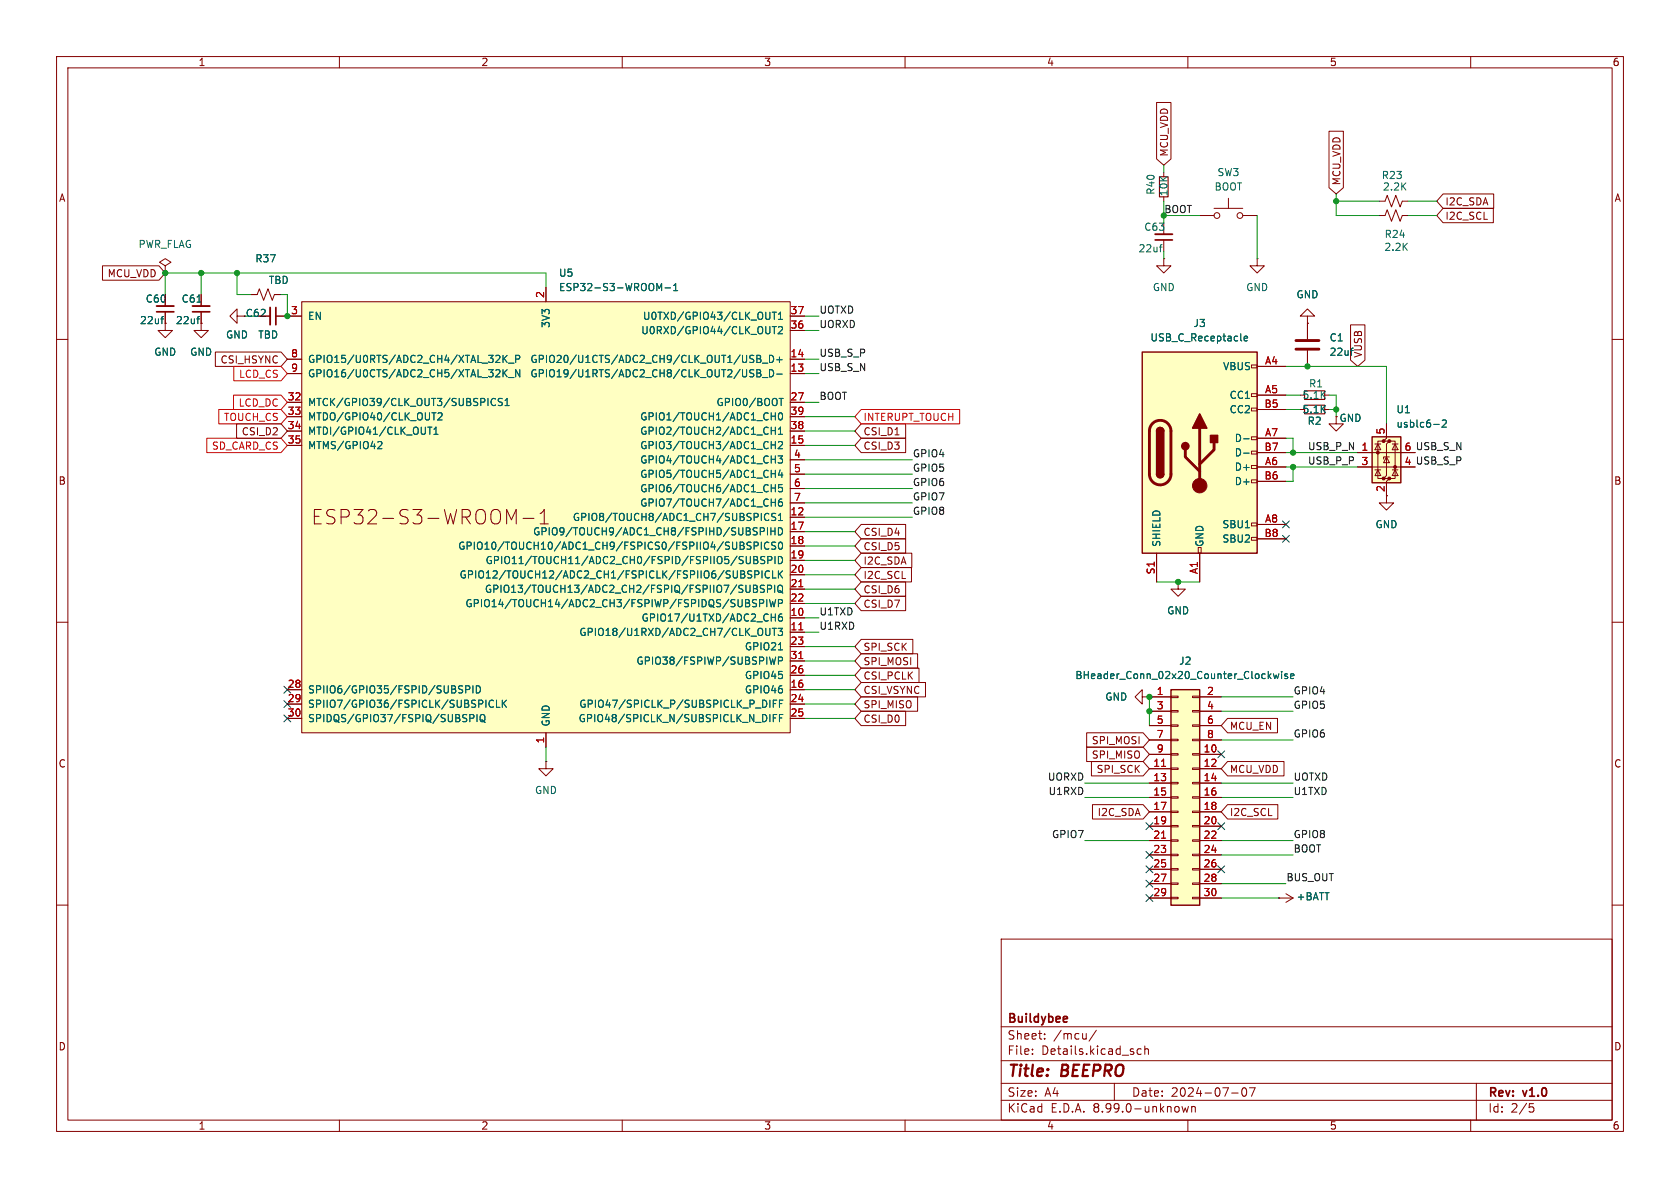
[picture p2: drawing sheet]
<svg xmlns="http://www.w3.org/2000/svg" width="297mm" height="210mm" viewBox="0 0 297 210" stroke-linecap="round" stroke-linejoin="round" font-family="sans-serif">
<g fill="none" stroke="#840000" stroke-width=".18">
<path d="M10 10h277v190h-277zM12 12h273v186h-273zM60 10v2M110 10v2M160 10v2M210 10v2M260 10v2M212.1 38.1h2.5M214.6 36.8h5.1M217.2 35.1v1.7M219.7 38.1h2.5M10 60h2"/>
<path d="M29.2 55.1v2.1M222.2 45.7v1.3h1.3l-1.3 1.3-1.2-1.3h1.2M222.2 45.7h.1M231.1 55.9h1.3l-1.3-1.3-1.2 1.3h1.2v1.3M231.1 57.2h.1M285 60h2M10 110h2M285 110h2M201.9 123.2v-1.3l-1.2 1.3 1.2 1.3v-1.3h1.3M203.2 123.2h.1M10 160h2M285 160h2"/>
<path d="M177 166h108v32h-108zM60 198v2M110 198v2M160 198v2M177 194.5h108M177 191.5h108M177 187.5h108M177 181.5h108M182.5 186.3v.1M182.5 185.5v.1M184.7 183.6v.1M184.7 182.8v.1"/>
<path d="M193.8 182.1l-1.3 2M197 191.5v3M201.7 185.5l-.4-.1-.3 .3v.4l.2 .2h.5M202.4 185.5l.2-.1 .4 .1v.9M202.4 184.9v1.5M209 195.6l.2 1 .3-.7 .3 .7 .3-1M210 198v2M210.7 195.6v1M210.7 195.7l.2-.1 .3 .1 .1 .9M217.7 193.2h1.2M219.7 192.4l.2-.1a.81 .81 0 0 1 .6 .6 .81 .81 0 0 1-.3 .8l-.2 .1a.81 .81 0 0 1-.3-1.4zM220.9 192.3h1l-.7 1.5"/>
<path d="M260 198v2M261 191.5v6.5M270.4 195.1h.7M270.5 195.7h.4l.3 .3-.2 .5-.5 .1"/>
<circle cx="215.1" cy="38.1" r=".51"/>
<circle cx="219.2" cy="38.1" r=".51"/>
</g>
<path d="M27.7 55.1h3M188.6 179.8l.1 .2-.7 .2" fill="none" stroke="#840000" stroke-width=".3"/>
<path d="M27.7 54.1h3" fill="none" stroke="#840000" stroke-width=".33"/>
<path d="M28.4 56.4h.5M28.9 56h-.2" fill="none" stroke="#006464" stroke-width=".18"/>
<path d="M207 121.9h5.1v38.1h-5.1z" fill="#ffffc2"/>
<path d="M207 121.9h5.1v38.1h-5.1z" fill="none" stroke="#840000" stroke-width=".25"/>
<g fill="none" stroke="#840000" stroke-width=".18">
<path d="M205.7 30.5v.7M205.7 34.8v.8M243.8 35.6h1.1l.3-1.1 .8 2.1 .8-2.1 .7 2.1 .4-1h1M29.2 57.2v1.2h1.3l-1.3 1.3-1.3-1.3h1.3M29.2 57.2h.1M231.1 57.2v2.7M231.1 62v2.8M234.2 69.9h.7M234.2 72.4h.7M236.2 73.7v1.2h1.3l-1.3 1.3-1.3-1.3h1.3M245.1 87.6v1.3h1.3l-1.3 1.3-1.3-1.3h1.3M203.2 123.2h3.8"/>
<path d="M203.2 133.4h3.8M203.2 135.9h3.8M203.2 138.4h3.8M203.2 125.7h3.8M203.2 128.3h3.8M203.2 130.8h3.8M207 123.1h1.3v.2h-1.3zM207 125.6h1.3v.3h-1.3zM207 128.1h1.3v.3h-1.3zM207 130.7h1.3v.2h-1.3zM207 133.2h1.3v.3h-1.3zM207 135.8h1.3v.2h-1.3z"/>
<path d="M207 138.3h1.3v.3h-1.3zM210.8 123.1h1.3v.2h-1.3zM210.8 125.6h1.3v.3h-1.3zM210.8 128.1h1.3v.3h-1.3zM210.8 130.7h1.3v.2h-1.3zM210.8 133.2h1.3v.3h-1.3zM210.8 135.8h1.3v.2h-1.3zM210.8 138.3h1.3v.3h-1.3zM212.1 123.2h3.8M212.1 133.4h3.8M212.1 135.9h3.8M212.1 138.4h3.8"/>
<path d="M212.1 125.7h3.8M212.1 128.3h3.8M212.1 130.8h3.8M203.2 141h3.8M203.2 143.5h3.8M203.2 146.1h3.8M203.2 148.6h3.8M203.2 151.1h3.8M203.2 153.7h3.8M203.2 156.2h3.8M203.2 158.8h3.8M207 140.8h1.3v.3h-1.3z"/>
<path d="M207 143.4h1.3v.2h-1.3zM207 145.9h1.3v.3h-1.3zM207 148.5h1.3v.2h-1.3zM207 151h1.3v.3h-1.3zM207 153.5h1.3v.3h-1.3zM207 156.1h1.3v.2h-1.3zM207 158.6h1.3v.3h-1.3zM210.8 140.8h1.3v.3h-1.3zM210.8 143.4h1.3v.2h-1.3zM210.8 145.9h1.3v.3h-1.3zM210.8 148.5h1.3v.2h-1.3zM210.8 151h1.3v.3h-1.3z"/>
<path d="M210.8 153.5h1.3v.3h-1.3zM210.8 156.1h1.3v.2h-1.3zM210.8 158.6h1.3v.3h-1.3zM212.1 141h3.8M212.1 143.5h3.8M212.1 146.1h3.8M212.1 148.6h3.8M212.1 151.1h3.8M212.1 153.7h3.8M212.1 156.2h3.8M212.1 158.8h3.8M226.1 158.8h.1"/>
<path d="M226.1 158.8h2.5M227.3 158l1.3 .8M228.6 158.8l-1.3 .7"/>
</g>
<path d="M205.3 135.5h.8M205.3 148.2h.8" fill="none" stroke="#a90000" stroke-width=".18"/>
<path d="M238.8 62h.4M239.1 61.5l-.1 .1M225.1 119.1l.3 .9 .2-.6 .2 .6 .3-.9M226.6 118.7v.1M226.6 119.1v.9M227.6 119.2l-.3-.1-.2 .2 .1 .2 .4 .1v.3h-.5M228.1 119.5l.7-.1-.1-.2-.4-.1-.2 .2 .1 .6h.5" fill="none" stroke="#006464" stroke-width=".18"/>
<path d="M205 31.2h1.5v3.6h-1.5zM230.6 69.1h3.6v1.5h-3.6zM230.6 71.6h3.6v1.6h-3.6z" fill="none" stroke="#840000" stroke-width=".2"/>
<path d="M229.1 60.2h4.1M229.1 61.7h4.1" fill="none" stroke="#840000" stroke-width=".51"/>
<path d="M242.6 77.2h5v8.1h-5z" fill="#ffffc2"/>
<g fill="#840000" stroke="#840000" stroke-width=".18">
<circle cx="243.6" cy="80" r=".25"/>
<circle cx="244.6" cy="78" r=".25"/>
<circle cx="244.6" cy="84.6" r=".25"/>
<circle cx="245.6" cy="78" r=".25"/>
<circle cx="245.6" cy="84.6" r=".25"/>
<circle cx="246.6" cy="82.5" r=".25"/>
</g>
<g fill="none" stroke="#840000" stroke-width=".18">
<path d="M35.6 57.2v1.2h1.2l-1.2 1.3-1.3-1.3h1.3M35.6 57.2h.1M35.6 52.1v2M35.6 55.1v2.1M41.9 55.9v-1.3l-1.3 1.3 1.3 1.3v-1.3h1.3M243.1 78.5h1M243.6 78.5l.5 1h-1zM244.6 78h-1v6.6h1M245.1 74.9v2.6l-.5 .5h1l-.5 .5v5.6l-.5 .5h1l-.5 .5v2.5M245.6 78h1v6.6h-1M246.1 78.5h1M246.6 78.5l.5 1h-1z"/>
<path d="M240 80h10.2M240 82.6h7.6M243.1 83.1h1M243.6 83.1l.5 1h-1zM245.1 80.8l.5 1h-1zM245.6 80.8h-1v.4M246.1 83.1h1M246.6 83.1l.5 1h-1z"/>
</g>
<path d="M242.6 77.2h5v8.1h-5z" fill="none" stroke="#840000" stroke-width=".25"/>
<path d="M34.8 56.4h.5M34.8 53.4h.8M35.3 56h-.3M253.5 75h.9M255 74.4l.5-.2 .2 .4-.8 .9h.8" fill="none" stroke="#006464" stroke-width=".18"/>
<path d="M34 55.1h3.1" fill="none" stroke="#840000" stroke-width=".3"/>
<path d="M34 54.1h3.1" fill="none" stroke="#840000" stroke-width=".33"/>
<path d="M201.9 62.2h20.3v35.6h-20.3z" fill="#ffffc2"/>
<g fill="none" stroke="#840000" stroke-width=".18">
<path d="M29.2 47l1-.6-1-.7-1 .7 1 .6v1.3M29.2 48.3h.1M221.2 64.5h1v.5h-1zM221.2 69.6h1v.5h-1zM221.2 72.1h1v.5h-1zM221.2 77.2h1v.5h-1zM221.2 79.8h1v.5h-1zM222.2 64.8h5.1M222.2 69.9h5.1M222.2 77.5h5.1M222.2 72.4h5.1M204.5 97.8v5.1"/>
<path d="M211.8 96.8h.5v1h-.5zM212.1 97.8v5.1M221.2 82.3h1v.5h-1zM221.2 84.8h1v.5h-1zM221.2 92.5h1v.5h-1zM221.2 95h1v.5h-1zM222.2 82.6h5.1M222.2 92.7h5.1M222.2 85.1h5.1M222.2 80h5.1M222.2 95.3h5.1"/>
</g>
<path d="M201.9 62.2h20.3v35.6h-20.3zM204.5 76.2a.64 .64 0 0 1 .6-.6 .64 .64 0 0 1 .6 .6M204.5 83.8a.64 .64 0 0 0 .6 .7 .64 .64 0 0 0 .6-.7" fill="none" stroke="#840000" stroke-width=".25"/>
<path d="M203.8 74.9a1.9 1.9 0 0 1 2-.5 1.9 1.9 0 0 1 1.2 1.8v7.6a1.91 1.91 0 0 1-1.9 1.9 1.91 1.91 0 0 1-1.9-1.9v-7.7l.2-.7zM209.5 79.5v1.3l2.6 2.5M212.1 75.7v10.2M214.6 78.2v1.3l-2.5 2.5" fill="none" stroke="#840000" stroke-width=".51"/>
<g fill="#840000" stroke="#840000" stroke-width=".25">
<path d="M204.5 76.2h1.2v7.6h-1.2z"/>
<path d="M204.7 75.8a.64 .64 0 0 1 .6-.2 .64 .64 0 0 1 .4 .6h-1.2z"/>
<path d="M204.5 83.8h1.2a.64 .64 0 0 1-.6 .7 .64 .64 0 0 1-.6-.7z"/>
<path d="M212.1 73.2l1.3 2.5h-2.6z"/>
<path d="M214 77h1.3v1.2h-1.3z"/>
<circle cx="209.5" cy="78.9" r=".63"/>
</g>
<circle cx="212.1" cy="85.9" r="1.27" fill="#840000" stroke="#840000" stroke-width=".18"/>
<path d="M220 59.8l.6-.1-.1-.2-.4-.1-.1 .2v.6h.5M219.9 77.6h.9M219.9 80.1h.9" fill="none" stroke="#006464" stroke-width=".18"/>
<path d="M53.3 53.3h86.4v76.2h-86.4z" fill="#ffffc2"/>
<g fill="none" stroke="#840000" stroke-width=".18">
<path d="M204.5 18.1h2.5v10l-1.3 1.1-1.2-1.1zM234.9 23.2h2.6v10l-1.3 1.1-1.3-1.1zM243.8 38.1h1.1l.3-1 .8 2 .8-2 .7 2 .4-1h1M255.1 36.8h8.9v2.6h-8.9l-1.1-1.3zM255.1 34.3h9v2.5h-9l-1.1-1.2zM18.1 47h10l1.1 1.3-1.1 1.2h-10zM29.2 57.2h.1M29.2 55.1v2.1M35.6 57.2h.1M35.6 52.1v2M35.6 55.1v2.1M44.4 52.1h1.1l.3-1 .8 2 .8-2 .7 2 .4-1h1"/>
<path d="M45.7 55.9h2.1M48.8 55.9h4.5M53.3 53.3h86.4v76.2h-86.4zM96.5 50.8v2.5M139.7 55.9h2.5M139.7 58.4h2.5M205.7 45.7v1.3h1.3l-1.3 1.3-1.2-1.3h1.2M205.7 45.7h.1M205.7 42.4v2.1M231.1 57.2h.1M231.1 57.2v2.7M238.8 57.4h2.5v6.3l-1.3 1.1-1.2-1.1z"/>
<path d="M38.1 62.2h11.6l1.1 1.3-1.1 1.3h-11.6zM41.8 74.9h7.9l1.1 1.3-1.1 1.3h-7.9zM50.8 66h2.5M50.8 63.5h2.5M50.8 78.7h2.5M50.8 71.1h2.5M50.8 73.7h2.5M50.8 76.2h2.5M139.7 66h2.5M139.7 63.5h2.5M139.7 78.7h2.5M139.7 71.1h2.5"/>
<path d="M139.7 73.7h2.5M139.7 76.2h2.5M152.2 74.9h7.9v2.6h-7.9l-1.1-1.3zM152.2 77.5h7.9v2.5h-7.9l-1.1-1.3zM222.2 72.4h5.1M222.2 64.8h5.1M222.2 69.9h5.1M222.2 77.5h5.1M231.1 62v2.8M234.2 72.4h.7M245.1 74.9v2.6M90.4 91.9l.9-1.8v2.5"/>
<path d="M92.5 91.6h1.9M95.5 92.6h1.4M95.5 90.8l.7-.7v2.5M139.7 91.4h2.5M139.7 94h2.5M139.7 96.5h2.5M139.7 99.1h2.5M139.7 81.3h2.5M139.7 83.8h2.5M139.7 86.4h2.5M139.7 88.9h2.5M152.2 95.2h7.9v2.6h-7.9l-1.1-1.3z"/>
<path d="M152.2 92.7h7.9v2.6h-7.9l-1.1-1.3zM152.2 97.8h9v2.5h-9l-1.1-1.2zM204.5 97.8v5.1M212.1 97.8v5.1M222.2 80h5.1M222.2 82.6h5.1M222.2 92.7h5.1M222.2 85.1h5.1M222.2 95.3h5.1M240 80h2.6M240 82.6h2.6M245.1 85.1v2.5"/>
<path d="M247.6 80h2.6M139.7 109.2h2.5M139.7 111.8h2.5M139.7 101.6h2.5M139.7 104.1h2.5M139.7 106.7h2.5M139.7 114.3h2.5M139.7 119.4h2.5M139.7 116.8h2.5M152.2 115.6h10v2.5h-10l-1.1-1.3zM152.2 100.3h8.9v2.6h-8.9l-1.1-1.3zM152.2 102.9h7.9v2.5h-7.9l-1.1-1.3z"/>
<path d="M152.2 113h9.2v2.6h-9.2l-1.1-1.3zM152.2 118.1h10.3v2.6h-10.3l-1.1-1.3zM152.2 105.4h7.9v2.6h-7.9l-1.1-1.3zM208.3 102.9v1.2h1.2l-1.2 1.3-1.3-1.3h1.3M208.3 102.9h.1M50.8 121.9h2.5M50.8 124.5h2.5M50.8 127h2.5M96.5 134.6v1.3h1.3l-1.3 1.3-1.3-1.3h1.3M96.5 134.6h.1M96.5 129.5v2.6M139.7 121.9h2.5"/>
<path d="M139.7 124.5h2.5M139.7 127h2.5M152.2 120.6h11.4v2.6h-11.4l-1.1-1.3zM152.2 123.2h10v2.5h-10l-1.1-1.2zM152.2 125.7h7.9v2.6h-7.9l-1.1-1.3zM192.1 129.5h10l1.1 1.3-1.1 1.3h-10zM192.1 132.1h10l1.1 1.3-1.1 1.2h-10zM193 134.6h9.1l1.1 1.3-1.1 1.3h-9.1zM203.2 123.2h.1M203.2 123.2h3.8M203.2 133.4h3.8M203.2 135.9h3.8"/>
<path d="M203.2 138.4h3.8M203.2 125.7h3.8M203.2 128.3h3.8M203.2 130.8h3.8M212.1 123.2h3.8M212.1 133.4h3.8M212.1 135.9h3.8M212.1 138.4h3.8M212.1 125.7h3.8M212.1 128.3h3.8M212.1 130.8h3.8M217 127h8.8v2.5h-8.8l-1.1-1.2z"/>
<path d="M217 134.6h10v2.6h-10l-1.1-1.3zM193.1 142.2h9l1.1 1.3-1.1 1.3h-9zM203.2 141h3.8M203.2 143.5h3.8M203.2 146.1h3.8M203.2 148.6h3.8M203.2 151.1h3.8M203.2 153.7h3.8M203.2 156.2h3.8M203.2 158.8h3.8M212.1 141h3.8M212.1 143.5h3.8"/>
<path d="M212.1 146.1h3.8M212.1 148.6h3.8M212.1 151.1h3.8M212.1 153.7h3.8M212.1 156.2h3.8M212.1 158.8h3.8M217 142.2h8.9v2.6h-8.9l-1.1-1.3zM226.1 158.8h.1"/>
</g>
<g fill="none" stroke="#006464" stroke-width=".18">
<path d="M28.4 56.4h.5M28.9 56h-.2M34.8 56.4h.5M34.8 53.4h.8M35.3 56h-.3M116.5 51l.5-.9v1.3M117.6 50.9h.9M119.1 51.4h.7M119.1 50.5l.3-.4v1.3M136.5 57.7h.8M136.5 55.2h.8M136.9 55.2v1.3"/>
<path d="M136.9 57.7v1.3M137.6 57.9l.5-.2 .2 .4-.7 .9h.7M137.6 55.6l.4-.4v1.3M137.6 56.5h.7M205 43.7h.5M205.5 43.3h-.3M220 59.8l.6-.1-.1-.2-.4-.1-.1 .2v.6h.5M67 78l.4 .1 .1 .3-.8 .9h.8M75.6 75.5h.7M76 75.5v1.3M76.3 73h.8M76.7 73v1.2"/>
<path d="M76.7 76.8h.7M76.7 75.9l.4-.4v1.3M77.4 73.1l.5-.1 .3 .3-.8 .9h.8M87.6 70.6a.6 .6 0 0 0-.8 .4 .6 .6 0 0 0 .6 .7l.2-.1M88.8 70.5l-.5-.1-.2 .2v.3l.6 .3 .1 .3-.2 .2-.5-.1M88.9 62.8v1.3M88.9 65.3v1.3M89.1 63.4l.6 .7M89.1 65.9l.6 .7M89.3 71.7h.7M89.3 70.8l.4-.4v1.3M89.7 62.8l-.8 .7"/>
<path d="M89.7 65.3l-.8 .8M89.9 66.7h1M89.9 64.2h1M91.2 63.5l.6-.1 .1-.2-.1-.3-.6-.1v1.3M91.9 65.3v1.3l-.7-1.3v1.3M133.1 65.3l.2 .1M133.2 66.1v.4M133.8 62.8h.4l.3 .3-.3 .3 .3 .1v.3l-.2 .3h-.5zM133.8 65.3h.4l.3 .3-.3 .4 .3 .1v.3l-.2 .2h-.5zM133.8 66h.4M133.8 63.4h.4M134.8 66.7h.9"/>
<path d="M134.8 64.2h.9M136 65.3a.64 .64 0 0 1 .8 .7 .64 .64 0 0 1-.8 .6zM136 62.8a.64 .64 0 0 1 .8 .6 .64 .64 0 0 1-.8 .7zM136.3 75.5v1.3M136.3 78.7h.8M136.3 76.1h.8M136.3 73.6h.8M137.1 73v1.2M137.1 75.5v1.3M137.1 78v1.3M137.3 66.1h1M137.3 63.6h1"/>
<path d="M137.6 78.2l.5-.2 .2 .4-.7 .9h.7M137.6 75.9l.4-.4v1.3M137.6 76.8h.7M137.7 73.1l.2-.1a.68 .68 0 0 1 .5 .6 .68 .68 0 0 1-.5 .6l-.2-.1-.1-.3zM137.7 70.4h.8M137.8 63.1v1M138.1 70.4v1.3M219.9 77.6h.9M238.8 62h.4M239.1 61.5l-.1 .1M253.5 75h.9M255 74.4l.5-.2 .2 .4-.8 .9h.8"/>
<path d="M132.7 98.4v1l-.2 .2h-.3M132.8 95.9l-.5-.1-.2 .2v.3l.6 .3 .1 .3-.3 .2-.4-.1M133.3 98.4h.4l.2 .2-.2 .4 .2 .1 .1 .3-.3 .2h-.4zM133.3 99h.4M133.3 96.5l.6-.1 .1-.1v-.3l-.7-.2v1.3M134.4 94l.6-.1 .1-.2v-.3l-.7-.1v1.3M134.6 95.8v1.3M135.2 98.4h-.5l-.2 .2 .1 .3 .5 .3v.3l-.1 .1h-.5M135.7 93.3v1.3M135.7 99h.6l.2-.2-.1-.3-.7-.1v1.2M135.9 90.9a.6 .6 0 0 0-.8 .4 .6 .6 0 0 0 .6 .7l.2-.1M135.9 96a.6 .6 0 0 0-.8 .4 .6 .6 0 0 0 .6 .7l.2-.1"/>
<path d="M136.3 93.3v1.3M136.3 93.9h.7M136.3 81.2h.8M136.3 83.7h.8M136.3 86.3h.8M136.3 88.8h.8M137 93.3v1.3M137 98.4v1.2M137.1 80.6v1.3M137.1 83.1v1.3M137.1 85.7v1.2M137.1 88.2v1.3"/>
<path d="M137.1 90.8l-.5-.1-.2 .3 .1 .3 .6 .2v.4l-.2 .1h-.5M137.1 95.9l-.5-.1-.2 .3 .1 .3 .6 .2v.4l-.2 .1-.5-.1M137.6 80.6h.7l-.4 .5 .4 .1v.5l-.2 .2-.5-.2M137.6 93.3a.64 .64 0 0 1 .7 .6 .64 .64 0 0 1-.7 .7zM137.6 98.4a.64 .64 0 0 1 .7 .6 .64 .64 0 0 1-.7 .6zM137.6 92h.7M137.6 91.1l.4-.4v1.3M137.7 96l.2-.2a.68 .68 0 0 1 .5 .7 .68 .68 0 0 1-.5 .6l-.2-.1-.1-.4zM137.9 83.1l-.3 .9h.8M138.2 88.2l-.3 .1a.86 .86 0 0 0 0 1.2l.4-.1v-.5l-.2-.2-.4 .1-.1 .1M138.2 83.6v.8M138.3 85.7h-.6l-.1 .6 .2-.1h.4l.1 .2v.4l-.2 .1-.5-.1"/>
<path d="M219.9 80.1h.9M132.2 101.3l.7 .5-.2 .4-.5-.1M132.6 103.4v1.1l-.2 .2M132.9 101l-.5-.1-.2 .3M133.2 103.4h.4l.3 .3-.3 .4 .3 .1v.3l-.2 .2h-.5zM133.2 104.1h.4M133.4 101.6l.6-.1 .2-.2-.1-.3-.7-.1v1.3M133.7 106.1l-.4-.1-.2 .1v.4l.5 .2 .1 .3-.2 .3-.5-.1M134.3 106.7l.6-.1 .1-.2v-.3l-.7-.1v1.3M134.7 100.9v1.3M135.1 103.5l-.4-.1-.3 .3 .1 .3 .6 .2v.4l-.2 .1h-.5M135.4 111.1v1l.2 .2h.4l.1-.2v-1"/>
<path d="M135.6 106v1.3M135.7 104.1h.6l.1-.2-.1-.3-.6-.2v1.3M136 101a.6 .6 0 0 0-.8 .5 .6 .6 0 0 0 .6 .7l.2-.1M136 106l.3 1.3 .3-.9 .2 .9 .3-1.3M136.3 108.5v1.3M136.3 109.1h.8M136.5 111.1h.8M136.6 100.9v1.3h.6M136.9 111.1v1.2M137 103.4v1.3M137.1 108.5v1.3M137.1 116.1l-.3 1.3-.2-.9-.3 .9"/>
<path d="M137.6 103.6l.2-.2a.43 .43 0 0 1 .5 .5v.4a.42 .42 0 0 1-.4 .4 .42 .42 0 0 1-.4-.4zM137.6 111.1h.7l-.4 .5 .4 .1v.5l-.2 .1-.5-.1M137.6 100.9v1.3M137.6 106.7l.6-.1 .1-.2v-.3l-.7-.1v1.3M137.6 116.8h.6l.1-.2v-.3l-.7-.2v1.3M137.6 114.9h.7M137.7 104.4l.7 .4M137.8 101.5l.5 .7M138.2 108.5l-.3 .1a.86 .86 0 0 0 0 1.2l.4-.1v-.4l-.2-.3-.4 .1-.1 .2M138.3 100.9l-.7 .7M225.1 119.1l.3 .9 .2-.6 .2 .6 .3-.9M226.6 118.7v.1"/>
<path d="M226.6 119.1v.9M227.6 119.2l-.3-.1-.2 .2 .1 .2 .4 .1v.3h-.5M228.1 119.5l.7-.1-.1-.2-.4-.1-.2 .2 .1 .6h.5M81.3 121.8l.4 .2 .1 .3-.3 .2h-.3M81.3 121.2l.5 .1M82.3 121.9l.6-.1 .2-.1-.1-.3-.7-.2v1.3M83.1 127l.6-.1 .1-.2-.1-.3-.6-.1v1.3M83.6 121.2v1.3M84.2 121.2a.64 .64 0 0 1 .7 .7 .64 .64 0 0 1-.7 .6zM84.3 126.3v1.3M84.9 126.5l.3-.2a.43 .43 0 0 1 .5 .4v.5a.42 .42 0 0 1-.4 .4 .42 .42 0 0 1-.4-.4zM85.1 127.3l.4 .2"/>
<path d="M85.5 127.5l.3 .2M85.9 123.8v1.2M87.2 123.9a.6 .6 0 0 0-.8 .4 .6 .6 0 0 0 .6 .7l.2-.1M87.8 123.8v1.2h.6M88.8 123.8v1.2M89 124.3l.5 .7M89.5 123.8l-.7 .7M136.1 123.8v1.2M136.1 126.3v1.3M136.7 124.4h.4M136.7 126.9h.4M137.3 123.8h-.6v1.2"/>
<path d="M137.3 126.3h-.6v1.3M137.8 124.4h.4M137.8 126.9h.4M138.4 123.8h-.6v1.2M138.4 126.3h-.6v1.3"/>
</g>
<path d="M141.2 111.3h.7M141.2 103.7h.7M141.2 116.4h.7M205.3 135.5h.8M205.3 148.2h.8" fill="none" stroke="#a90000" stroke-width=".18"/>
<path d="M48.8 54.4v3M204.2 42.4h3.1" fill="none" stroke="#840000" stroke-width=".3"/>
<path d="M47.8 54.4v3M204.2 41.4h3.1" fill="none" stroke="#840000" stroke-width=".33"/>
<path d="M36.6 77.5h13.1l1.1 1.2-1.1 1.3h-13.1zM38.7 72.4h11l1.1 1.3-1.1 1.2h-11zM41.3 69.8h8.4l1.1 1.3-1.1 1.3h-8.4zM41.3 64.8h8.4l1.1 1.2-1.1 1.3h-8.4zM152.2 72.4h17.5v2.5h-17.5l-1.1-1.2z" fill="none" stroke="#f00" stroke-width=".18"/>
<g fill="none" stroke="#009600" stroke-width=".18">
<path d="M205.7 29.2v1.3M205.7 35.6v3.8M205.7 38.1h6.4M222.2 38.1v7.6M236.2 35.6h7.6M236.2 34.3v3.8h7.6M248.9 35.6h5.1M248.9 38.1h5.1M35.6 48.3v3.8M41.9 48.3v3.8h2.5M49.5 52.1h1.3v3.8M96.5 50.8v-2.5h-67.3v3.8"/>
<path d="M142.2 55.9h2.6M142.2 58.4h2.6M205.7 44.5v1.2M142.2 66h2.6M142.2 78.7h8.9M142.2 73.7h8.9M142.2 76.2h8.9M142.2 71.1h2.6M142.2 63.5h2.6M227.3 77.5h1.3v2.5M227.3 72.4h2.6M227.3 69.9h2.6"/>
<path d="M227.3 64.8h17.8v10.1M234.9 69.9h1.3v3.8M234.9 72.4h1.3M142.2 91.4h19.1M142.2 88.9h19.1M142.2 81.3h19.1M142.2 83.8h19.1M142.2 94h8.9M142.2 86.4h19.1M142.2 99.1h8.9M142.2 96.5h8.9M227.3 82.6h12.7"/>
<path d="M227.3 80h12.7M228.6 82.6v2.5h-1.3M142.2 111.8h2.6M142.2 101.6h8.9M142.2 114.3h8.9M142.2 119.4h8.9M142.2 116.8h8.9M142.2 104.1h8.9M142.2 106.7h8.9M142.2 109.2h2.6M204.5 102.9h7.6M96.5 132.1v2.5"/>
<path d="M142.2 121.9h8.9M142.2 124.5h8.9M142.2 127h8.9M191.8 138.4h11.4M203.2 123.2v5.1M215.9 138.4h12.7M215.9 130.8h12.7M215.9 123.2h12.7M215.9 125.7h12.7M191.8 148.6h11.4M191.8 141h11.4M215.9 148.6h12.7"/>
<path d="M215.9 141h12.7M215.9 156.2h11.4M215.9 158.8h10.2M215.9 151.1h12.7"/>
</g>
<g fill="none" stroke="#000084" stroke-width=".18">
<path d="M226.7 92.1l1.2 1.2M226.7 94.6l1.2 1.3M227.9 92.1l-1.2 1.2M227.9 94.6l-1.2 1.3M50.2 126.4l1.2 1.2M50.2 121.3l1.2 1.2M50.2 123.9l1.2 1.2M51.4 126.4l-1.2 1.2M51.4 121.3l-1.2 1.2M51.4 123.9l-1.2 1.2M215.3 132.7l1.2 1.3M216.5 132.7l-1.2 1.3"/>
<path d="M202.6 153.1l1.2 1.2M202.6 150.5l1.2 1.2M202.6 145.4l1.2 1.3M202.6 155.6l1.2 1.2M202.6 158.1l1.2 1.3M203.8 145.4l-1.2 1.3M203.8 153.1l-1.2 1.2M203.8 150.5l-1.2 1.2M203.8 158.1l-1.2 1.3M203.8 155.6l-1.2 1.2M215.3 153.1l1.2 1.2M215.3 145.4l1.2 1.3"/>
<path d="M216.5 153.1l-1.2 1.2M216.5 145.4l-1.2 1.3"/>
</g>
<g fill="#009600" stroke="#009600" stroke-width=".18">
<circle cx="203.2" cy="125.7" r=".46"/>
<circle cx="203.2" cy="123.2" r=".46"/>
<circle cx="208.3" cy="102.9" r=".46"/>
<circle cx="236.2" cy="72.4" r=".46"/>
<circle cx="228.6" cy="80" r=".46"/>
<circle cx="231.1" cy="64.8" r=".46"/>
<circle cx="228.6" cy="82.6" r=".46"/>
<circle cx="29.2" cy="48.3" r=".46"/>
<circle cx="50.8" cy="55.9" r=".46"/>
<circle cx="41.9" cy="48.3" r=".46"/>
<circle cx="35.6" cy="48.3" r=".46"/>
<circle cx="236.2" cy="35.6" r=".46"/>
<circle cx="205.7" cy="38.1" r=".46"/>
</g>
<text font-size="3.5" fill="#840000" x="55" y="92.9">ESP32-S3-WROOM-1</text>
<g font-size="2.8" fill="#840000">
<text x="178" y="190.9">Title:</text>
<text x="187.7" y="190.9">BEEPRO</text>
</g>
<g font-size="2.1" fill="#840000">
<text x="178" y="184">Sheet:</text>
<text x="178" y="181.2">Buildybee</text>
<text x="186.2" y="184">/mcu/</text>
<text x="178" y="186.7">File:</text>
<text x="184.1" y="186.7">Details.kicad_sch</text>
<text x="178" y="196.9">KiCad</text>
<text x="178" y="194.1">Size:</text>
<text x="184.7" y="194.1">A4</text>
<text x="185.7" y="196.9">E.D.A.</text>
<text x="193.3" y="196.9">8.99.0-unknown</text>
<text x="200" y="194.1">Date:</text>
<text x="207" y="194.1">2024-07-07</text>
<text x="263" y="194.3">Rev:</text>
<text x="263" y="196.9">Id:</text>
<text x="267.1" y="196.9">2/5</text>
<text x="269.4" y="194.3">v1.0</text>
</g>
<g font-size="1.8" fill="#840000">
<text x="35" y="11.9">1</text>
<text x="85" y="11.9">2</text>
<text x="135" y="11.9">3</text>
<text x="185" y="11.9">4</text>
<text x="235" y="11.9">5</text>
<text x="285" y="11.9">6</text>
<text x="206.7" y="27.8" transform="rotate(-90 206.7 27.8)">MCU_VDD</text>
<text x="10.3" y="35.9">A</text>
<text x="237.2" y="32.9" transform="rotate(-90 237.2 32.9)">MCU_VDD</text>
<text x="285.3" y="35.9">A</text>
<text x="255.4" y="39.1">I2C_SCL</text>
<text x="255.4" y="36.5">I2C_SDA</text>
<text x="18.9" y="49.2">MCU_VDD</text>
<text x="25.7" y="53.7">C60</text>
<text x="43.3" y="56.2">C62</text>
<text x="38.9" y="64.5">CSI_HSYNC</text>
<text x="42.6" y="77.2">CSI_D2</text>
<text x="152.6" y="77.2">CSI_D1</text>
<text x="230.2" y="73.3">5.1K</text>
<text x="236.7" y="74.8">GND</text>
<text x="152.6" y="79.7">CSI_D3</text>
<text x="248.2" y="82.3">4 USB_S_P</text>
<text x="10.3" y="85.9">B</text>
<text x="285.3" y="85.9">B</text>
<text x="152.6" y="94.9">CSI_D4</text>
<text x="152.6" y="97.5">CSI_D5</text>
<text x="152.6" y="100">I2C_SDA</text>
<text x="152.6" y="102.6">I2C_SCL</text>
<text x="152.6" y="105.1">CSI_D6</text>
<text x="152.6" y="107.6">CSI_D7</text>
<text x="152.6" y="117.8">SPI_MOSI</text>
<text x="152.6" y="115.3">SPI_SCK</text>
<text x="152.6" y="122.9">CSI_VSYNC</text>
<text x="152.6" y="125.4">SPI_MISO</text>
<text x="152.6" y="120.3">CSI_PCLK</text>
<text x="152.6" y="128">CSI_D0</text>
<text x="192.9" y="131.8">SPI_MOSI</text>
<text x="217.3" y="129.2">MCU_EN</text>
<text x="10.3" y="135.9">C</text>
<text x="192.9" y="134.3">SPI_MISO</text>
<text x="193.8" y="136.8">SPI_SCK</text>
<text x="217.3" y="136.8">MCU_VDD</text>
<text x="285.3" y="135.9">C</text>
<text x="193.9" y="144.5">I2C_SDA</text>
<text x="217.3" y="144.5">I2C_SCL</text>
<text x="10.3" y="185.9">D</text>
<text x="285.3" y="185.9">D</text>
<text x="35" y="199.9">1</text>
<text x="85" y="199.9">2</text>
<text x="135" y="199.9">3</text>
<text x="185" y="199.9">4</text>
<text x="235" y="199.9">5</text>
<text x="285" y="199.9">6</text>
</g>
<g font-size="1.8" fill="#006464">
<text x="204.3" y="34.5" transform="rotate(-90 204.3 34.5)">R40</text>
<text x="206.6" y="34.8" transform="rotate(-90 206.6 34.8)">10K</text>
<text x="214.6" y="33.9">BOOT</text>
<text x="215.1" y="31.3">SW3</text>
<text x="244.2" y="31.9">R23</text>
<text x="244.4" y="33.9">2.2K</text>
<text x="202.2" y="41">C63</text>
<text x="24.4" y="44">PWR_FLAG</text>
<text x="45" y="46.6">R37</text>
<text x="201.2" y="44.8">22uf</text>
<text x="244.6" y="44.6">2.2K</text>
<text x="244.7" y="42.3">R24</text>
<text x="32" y="53.7">C61</text>
<text x="47.4" y="50.4">TBD</text>
<text x="98.7" y="49.1">U5</text>
<text x="98.7" y="51.7">ESP32-S3-WROOM-1</text>
<text x="203.7" y="51.7">GND</text>
<text x="220.2" y="51.7">GND</text>
<text x="229.1" y="52.9">GND</text>
<text x="24.6" y="57.5">22uf</text>
<text x="31" y="57.5">22uf</text>
<text x="54.4" y="56.7">EN</text>
<text x="97.4" y="58.1" transform="rotate(-90 97.4 58.1)">3V3</text>
<text x="113.3" y="59.3">U0RXD/GPIO44/CLK_OUT2</text>
<text x="113.6" y="56.7">U0TXD/GPIO43/CLK_OUT1</text>
<text x="210.9" y="58">J3</text>
<text x="27.2" y="63.1">GND</text>
<text x="33.5" y="63.1">GND</text>
<text x="39.9" y="60">GND</text>
<text x="45.6" y="60">TBD</text>
<text x="54.4" y="64.4">GPIO15/U0RTS/ADC2_CH4/XTAL_32K_P</text>
<text x="93.7" y="64.4">GPIO20/U1CTS/ADC2_CH9/CLK_OUT1/USB_D+</text>
<text x="203.3" y="60.6">USB_C_Receptacle</text>
<text x="216.1" y="65.6">VBUS</text>
<text x="235" y="60.6">C1</text>
<text x="235" y="63.1">22uf</text>
<text x="241" y="63.3" transform="rotate(-90 241 63.3)">VUSB</text>
<text x="54.4" y="72">MTCK/GPIO39/CLK_OUT3/SUBSPICS1</text>
<text x="54.4" y="66.9">GPIO16/U0CTS/ADC2_CH5/XTAL_32K_N</text>
<text x="93.7" y="66.9">GPIO19/U1RTS/ADC2_CH8/CLK_OUT2/USB_D-</text>
<text x="126.6" y="72">GPIO0/BOOT</text>
<text x="217.3" y="70.7">CC1</text>
<text x="230.2" y="70.7">5.1K</text>
<text x="231.3" y="68.7">R1</text>
<text x="54.4" y="74.5">MTDO/GPIO40/CLK_OUT2</text>
<text x="54.4" y="77.1">MTDI/GPIO41/CLK_OUT1</text>
<text x="113.1" y="77.1">GPIO2/TOUCH2/ADC1_CH1</text>
<text x="113.1" y="74.5">GPIO1/TOUCH1/ADC1_CH0</text>
<text x="217.3" y="73.3">CC2</text>
<text x="231.1" y="75.3">R2</text>
<text x="246.8" y="73.3">U1</text>
<text x="246.8" y="75.8">usblc6-2</text>
<text x="54.4" y="79.6">MTMS/GPIO42</text>
<text x="113.1" y="79.6">GPIO3/TOUCH3/ADC1_CH2</text>
<text x="113.1" y="82.1">GPIO4/TOUCH4/ADC1_CH3</text>
<text x="218.2" y="83.4">D+</text>
<text x="218.2" y="78.3">D-</text>
<text x="218.2" y="80.9">D-</text>
<text x="113.1" y="84.7">GPIO5/TOUCH5/ADC1_CH4</text>
<text x="113.1" y="87.2">GPIO6/TOUCH6/ADC1_CH5</text>
<text x="113.1" y="89.8">GPIO7/TOUCH7/ADC1_CH6</text>
<text x="218.2" y="86">D+</text>
<text x="94.2" y="94.8">GPIO9/TOUCH9/ADC1_CH8/FSPIHD/SUBSPIHD</text>
<text x="101.2" y="92.3">GPIO8/TOUCH8/ADC1_CH7/SUBSPICS1</text>
<text x="216" y="93.6">SBU1</text>
<text x="243.1" y="93.6">GND</text>
<text x="80.9" y="97.4">GPIO10/TOUCH10/ADC1_CH9/FSPICS0/FSPIIO4/SUBSPICS0</text>
<text x="85.7" y="99.9">GPIO11/TOUCH11/ADC2_CH0/FSPID/FSPIIO5/SUBSPID</text>
<text x="205.3" y="96.8" transform="rotate(-90 205.3 96.8)">SHIELD</text>
<text x="213" y="96.8" transform="rotate(-90 213 96.8)">GND</text>
<text x="216" y="96.1">SBU2</text>
<text x="81.1" y="102.5">GPIO12/TOUCH12/ADC2_CH1/FSPICLK/FSPIIO6/SUBSPICLK</text>
<text x="82.2" y="107.5">GPIO14/TOUCH14/ADC2_CH3/FSPIWP/FSPIDQS/SUBSPIWP</text>
<text x="85.6" y="105">GPIO13/TOUCH13/ADC2_CH2/FSPIQ/FSPIIO7/SUBSPIQ</text>
<text x="102.3" y="112.6">GPIO18/U1RXD/ADC2_CH7/CLK_OUT3</text>
<text x="113.3" y="110.1">GPIO17/U1TXD/ADC2_CH6</text>
<text x="206.2" y="108.8">GND</text>
<text x="112.4" y="117.7">GPIO38/FSPIWP/SUBSPIWP</text>
<text x="131.6" y="115.2">GPIO21</text>
<text x="208.4" y="117.7">J2</text>
<text x="54.4" y="122.8">SPIIO6/GPIO35/FSPID/SUBSPID</text>
<text x="54.4" y="125.3">SPIIO7/GPIO36/FSPICLK/SUBSPICLK</text>
<text x="102.3" y="125.3">GPIO47/SPICLK_P/SUBSPICLK_P_DIFF</text>
<text x="131.6" y="122.8">GPIO46</text>
<text x="131.6" y="120.2">GPIO45</text>
<text x="190" y="120.2">BHeader_Conn_02x20_Counter_Clockwise</text>
<text x="195.3" y="124.1">GND</text>
<text x="54.4" y="127.9">SPIDQS/GPIO37/FSPIQ/SUBSPIQ</text>
<text x="97.4" y="128.5" transform="rotate(-90 97.4 128.5)">GND</text>
<text x="102.2" y="127.9">GPIO48/SPICLK_N/SUBSPICLK_N_DIFF</text>
<text x="94.5" y="140.6">GND</text>
<text x="229.1" y="159.4">+BATT</text>
</g>
<g font-size="1.8" fill="#0f0f0f">
<text x="205.7" y="37.8">BOOT</text>
<text x="144.8" y="58.1">UORXD</text>
<text x="144.8" y="55.5">UOTXD</text>
<text x="144.8" y="63.2">USB_S_P</text>
<text x="144.8" y="65.7">USB_S_N</text>
<text x="144.8" y="70.8">BOOT</text>
<text x="161.3" y="80.9">GPIO4</text>
<text x="161.3" y="83.5">GPIO5</text>
<text x="231.1" y="79.7">USB_P_N</text>
<text x="231.1" y="82.2">USB_P_P</text>
<text x="248.2" y="79.8">6 USB_S_N</text>
<text x="161.3" y="88.6">GPIO7</text>
<text x="161.3" y="86">GPIO6</text>
<text x="161.3" y="91.1">GPIO8</text>
<text x="144.8" y="111.4">U1RXD</text>
<text x="144.8" y="108.9">U1TXD</text>
<text x="228.6" y="122.8">GPIO4</text>
<text x="228.6" y="125.4">GPIO5</text>
<text x="228.6" y="130.5">GPIO6</text>
<text x="185.2" y="138.1">UORXD</text>
<text x="185.3" y="140.6">U1RXD</text>
<text x="228.6" y="140.6">U1TXD</text>
<text x="228.6" y="138.1">UOTXD</text>
<text x="185.9" y="148.2">GPIO7</text>
<text x="228.6" y="148.2">GPIO8</text>
<text x="227.3" y="155.9">BUS_OUT</text>
<text x="228.6" y="150.8">BOOT</text>
</g>
<g font-size="1.8" fill="#a90000">
<text x="96.3" y="52.8" transform="rotate(-90 96.3 52.8)">2</text>
<text x="51.4" y="55.6">3</text>
<text x="139.7" y="58.2">36</text>
<text x="139.7" y="55.6">37</text>
<text x="51.4" y="63.2">8</text>
<text x="51.4" y="65.8">9</text>
<text x="139.7" y="65.8">13</text>
<text x="139.7" y="63.2">14</text>
<text x="223.5" y="64.5">A4</text>
<text x="50.8" y="70.9">32</text>
<text x="139.7" y="70.9">27</text>
<text x="223.5" y="69.6">A5</text>
<text x="50.8" y="73.4">33</text>
<text x="50.8" y="75.9">34</text>
<text x="139.7" y="75.9">38</text>
<text x="139.7" y="73.4">39</text>
<text x="223.4" y="72.1">B5</text>
<text x="223.5" y="77.2">A7</text>
<text x="244.9" y="76.9" transform="rotate(-90 244.9 76.9)">5</text>
<text x="50.8" y="78.5">35</text>
<text x="139.7" y="78.5">15</text>
<text x="140.3" y="81">4</text>
<text x="140.3" y="83.6">5</text>
<text x="223.4" y="79.8">B7</text>
<text x="223.5" y="82.3">A6</text>
<text x="240.6" y="79.8">1</text>
<text x="240.6" y="82.3">3</text>
<text x="248.2" y="82.3">4</text>
<text x="248.2" y="79.8">6</text>
<text x="140.3" y="86.1">6</text>
<text x="140.3" y="88.6">7</text>
<text x="223.4" y="84.8">B6</text>
<text x="244.9" y="87.1" transform="rotate(-90 244.9 87.1)">2</text>
<text x="139.7" y="91.2">12</text>
<text x="139.7" y="93.7">17</text>
<text x="223.4" y="95">B8</text>
<text x="223.5" y="92.5">A8</text>
<text x="139.7" y="96.3">18</text>
<text x="139.7" y="98.8">19</text>
<text x="139.7" y="101.3">20</text>
<text x="204.2" y="101.6" transform="rotate(-90 204.2 101.6)">S1</text>
<text x="211.8" y="101.6" transform="rotate(-90 211.8 101.6)">A1</text>
<text x="139.7" y="103.9">21</text>
<text x="139.7" y="106.4">22</text>
<text x="139.7" y="109">10</text>
<text x="139.7" y="111.5">11</text>
<text x="139.7" y="114">23</text>
<text x="139.7" y="119.1">26</text>
<text x="139.7" y="116.6">31</text>
<text x="50.8" y="121.7">28</text>
<text x="50.8" y="124.2">29</text>
<text x="139.7" y="121.7">16</text>
<text x="139.7" y="124.2">24</text>
<text x="204.4" y="122.9">1</text>
<text x="204.4" y="125.5">3</text>
<text x="213.3" y="122.9">2</text>
<text x="213.3" y="125.5">4</text>
<text x="50.8" y="126.7">30</text>
<text x="96.3" y="131.5" transform="rotate(-90 96.3 131.5)">1</text>
<text x="139.7" y="126.7">25</text>
<text x="204.4" y="128">5</text>
<text x="204.4" y="130.6">7</text>
<text x="213.3" y="128">6</text>
<text x="213.3" y="130.6">8</text>
<text x="203.8" y="135.6">11</text>
<text x="204.4" y="133.1">9</text>
<text x="212.7" y="133.1">10</text>
<text x="212.7" y="135.6">12</text>
<text x="203.8" y="138.2">13</text>
<text x="203.8" y="140.7">15</text>
<text x="203.8" y="143.3">17</text>
<text x="212.7" y="138.2">14</text>
<text x="212.7" y="140.7">16</text>
<text x="212.7" y="143.3">18</text>
<text x="203.8" y="145.8">19</text>
<text x="203.8" y="148.3">21</text>
<text x="212.7" y="145.8">20</text>
<text x="212.7" y="148.3">22</text>
<text x="203.8" y="150.9">23</text>
<text x="203.8" y="153.4">25</text>
<text x="203.8" y="156">27</text>
<text x="212.7" y="150.9">24</text>
<text x="212.7" y="153.4">26</text>
<text x="212.7" y="156">28</text>
<text x="203.8" y="158.5">29</text>
<text x="212.7" y="158.5">30</text>
</g>
<g font-size="1.8" fill="#f00">
<text x="42.2" y="67">LCD_CS</text>
<text x="39.5" y="74.6">TOUCH_CS</text>
<text x="42.1" y="72.1">LCD_DC</text>
<text x="152.6" y="74.6">INTERUPT_TOUCH</text>
<text x="37.4" y="79.7">SD_CARD_CS</text>
</g>
</svg>
